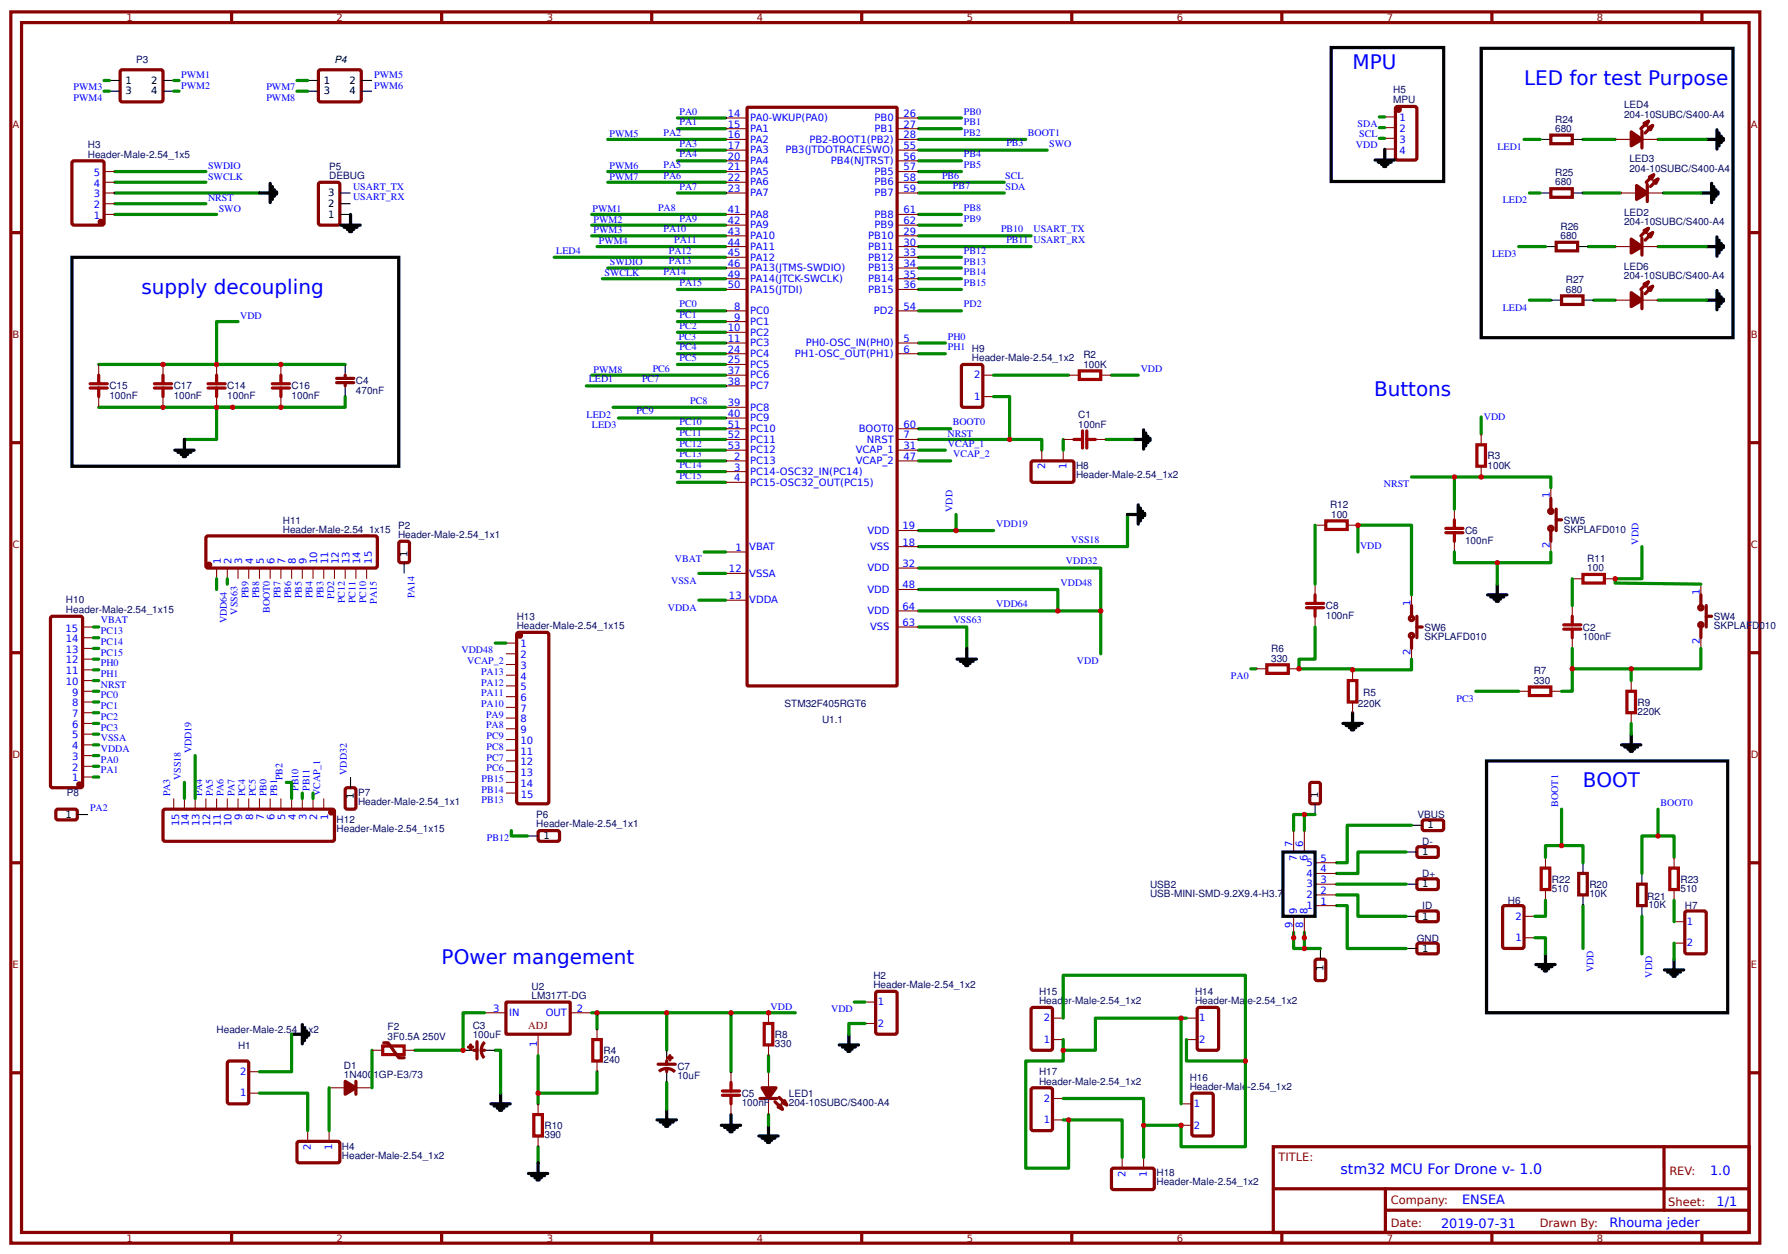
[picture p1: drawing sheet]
<svg xmlns="http://www.w3.org/2000/svg" width="441mm" height="310mm" viewBox="0 0 441 310" stroke-linecap="round" stroke-linejoin="round" font-family="sans-serif">
<g fill="none" stroke="#800" stroke-width=".79" stroke-linecap="butt">
<path d="M2.7 2.9h431.8v304h-431.8zM5.3 5.6h426.5v298.7h-426.5zM29.9 17.3h10.1l.2 .5v7.1l-.5 .3-9.8-.1-.2-.5v-6.8zM57.2 2.9v2.7M78.7 17.5l.4-.3 9.8 .1 .3 .5-.1 7.1-.4 .3-9.8-.1-.3-.5zM109 2.9v2.7M160.9 2.9v2.7M212.8 2.9v2.7M264.6 2.9v2.7M316.5 2.9v2.7M368.3 2.9v2.7M420.2 2.9v2.7"/>
<path d="M17.8 40l.5-.3h6.9l.4 .3 .1 15.1-.3 .4-7.1 .1-.5-.3zM184.6 26.5h36.6l.3 .2v142.4l-.3 .3h-36.5l-.3-.3v-142.4zM344.6 26.6l.4-.3h4.3l.4 .3 .1 12.4-.3 .4-4.5 .1-.4-.2zM382.9 33.4h5.3v2.1h-5.3zM2.7 57.4h2.6M78.9 45.1l4.5-.1 .4 .3 .1 9.8-.3 .4-4.5 .1-.4-.3-.1-9.8zM382.9 46.6h5.3v2.1h-5.3zM384.2 59.8h5.3v2.1h-5.3zM431.8 57.4h2.7M385.5 73.1h5.3v2.1h-5.3zM237.4 90.2l.5-.2h4.2l.5 .2v9.8l-.2 .5-4.5 .1-.5-.3zM2.7 109.3h2.6"/>
<path d="M254.6 114.1l.5-.3 9.8 .1 .2 .4v4.5l-.5 .3-9.8-.1-.2-.4zM431.8 109.3h2.7M50.9 132.6l.5-.3h41.2l.3 .1 .3 .4v6.9l-.1 .3-.5 .3h-41.2l-.3-.1-.3-.5zM98.5 133.9l.5-.3h1.6l.4 .3 .1 4.5-.3 .5h-1.8l-.5-.2zM12.7 152.2h7.2l.4 .2 .1 .3v41.3l-.1 .2-.4 .3h-6.9l-.5-.3v-.2v-41.3zM127.8 156.2l7.2-.1 .2 .1 .3 .5v41.2l-.1 .3-.4 .3h-6.9l-.5-.3v-.3v-41.2zM2.7 161.2h2.6M431.8 161.2h2.7M14 199.9h4.8l.3 .4-.1 1.9-.5 .2h-4.5l-.2-.5v-1.6zM40.5 199.9l41.5-.1 .3 .1 .3 .4v6.9l-.1 .3-.5 .2h-41.2l-.5-.2-.1-.3v-6.9zM85.5 194.6l1.8-.1 .5 .3 .1 4.5-.3 .4-1.8 .1-.5-.3-.1-4.5zM323.6 193.2h1.9l.4 .2 .1 4.5-.3 .5-1.8 .1-.5-.3-.1-4.5z"/>
<path d="M2.7 213h2.6M133.1 205.2h4.8l.2 .4v1.9l-.5 .2h-4.5l-.3-.5v-1.6zM349.9 209.3l.4-.3 4.5 .1 .3 .5-.1 1.8-.4 .3-4.5-.1-.3-.4zM349.9 217.2l.4-.2 4.5 .1 .3 .4-.1 1.9-.4 .2h-4.5l-.3-.5zM351.4 202.5h4.8l.2 .5-.1 1.8-.4 .3-4.5-.1-.3-.5v-1.5zM389.8 215.7h2.1v5.3h-2.1zM404.3 218.3h2.1v5.3h-2.1zM431.8 213h2.7M324.7 237.1l.5-.3h1.6l.4 .3 .1 4.5-.2 .4-1.9 .1-.5-.2zM349.9 225.2l.4-.3 4.5 .1 .3 .5-.1 1.8-.4 .3-4.5-.1-.3-.5zM349.9 233.1l.4-.2h4.5l.3 .5-.1 1.8-.4 .3-4.5-.1-.3-.4zM371.2 223.7l4.5-.1 .5 .3 .1 9.8-.3 .4-4.5 .1-.5-.3v-9.8z"/>
<path d="M416.2 225l4.5-.1 .5 .3v9.8l-.2 .4-4.5 .1-.5-.3v-9.7zM119.7 257.3a2.85 2.85 0 0 0-.1 3.9M125 247.4h15.7l.1 .3-.1 7.5-.2 .1h-15.5l-.1-.2v-7.4zM216.5 244.8h4.5l.4 .2 .1 9.8-.3 .5h-4.5l-.4-.2-.1-9.8zM254.8 248.8l4.5-.1 .5 .3v9.8l-.2 .4-4.5 .1-.5-.2v-9.8zM295.8 248.8l4.5-.1 .5 .3 .1 9.8-.3 .4-4.5 .1-.5-.2v-9.8zM2.7 264.9h2.6M56.4 262h4.5l.4 .2 .1 9.8-.3 .5h-4.5l-.4-.2-.1-9.8zM162.7 264.5a2.85 2.85 0 0 1 3.9 .2M254.8 268.7l4.5-.1 .5 .2v9.8l-.2 .5-4.5 .1-.5-.3v-9.8zM294.3 270.2l.5-.3h4.2l.5 .3v9.8l-.2 .4-4.5 .1-.5-.3zM431.8 264.9h2.7"/>
<path d="M73.6 281.9h10l.3 .4-.1 4.5-.4 .3-9.8-.1-.3-.4v-4.3zM274.5 288.7l.4-.3 9.8 .1 .3 .5-.1 4.5-.4 .2-9.8-.1-.3-.4zM314.4 283.1h117.4v21.2h-117.4zM57.2 304.3v2.6M109 304.3v2.6M160.9 304.3v2.6M212.8 304.3v2.6M264.6 304.3v2.6M316.5 304.3v2.6M368.3 304.3v2.6M420.2 304.3v2.6"/>
<circle cx="382.9" cy="130.5" r=".53"/>
<circle cx="382.9" cy="126.2" r=".53"/>
<circle cx="348.5" cy="152.7" r=".53"/>
<circle cx="348.5" cy="156.9" r=".53"/>
<circle cx="419.9" cy="150" r=".53"/>
<circle cx="419.9" cy="154.3" r=".53"/>
</g>
<g fill="none" stroke="#800" stroke-width=".79">
<path d="M405.4 32.3v4.2M407 29.9l-1.9 1.9M408 31l-1.8 1.8M405.4 58.8v4.2M406.7 45.5v4.3M407 56.4l-1.9 1.8M408 57.4l-1.8 1.9M408.3 43.2l-1.9 1.8M409.3 44.2l-1.8 1.9M405.4 72v4.2M407 69.6l-1.9 1.9M408 70.7l-1.8 1.8"/>
<path d="M83.1 94.5h4.2M83.1 93.4h4.2M85.2 92.6v.8M85.2 94.5v.8M382.9 123.1v2.6M382.9 131v2.6M384.2 125.7v5.3M384.2 128.3h1.3M348.5 149.5v2.7M348.5 157.5v2.6M349.8 152.2v5.3M349.8 154.8h1.3"/>
<path d="M419.9 146.9v2.6M419.9 154.8v2.7M421.2 149.5v5.3M421.2 152.2h1.4M94.7 257.5h1.1l2.7 3.7h1.3M115.6 258.5h1.1M116.2 258v1.1M117 259.3h.8M117.8 257.2v4.2M118.8 259.3h.8M87.9 267v3.2M162.5 262.8h4.2"/>
<path d="M164.6 262v.8M164.6 263.8v.8M164.9 261.2h1M165.4 260.6v1.1M187.6 271.2h4.2M191.3 272l1.9 1.9M192.4 271l1.8 1.8M314.4 293.5h117.3M342 298.8h89.7M342 293.5v10.6M410.8 283.1v15.7"/>
</g>
<g fill="none" stroke="#080" stroke-width=".79">
<path d="M25.7 19.9h1.3M42.9 19.9h1.3M73.3 19.9h2.7M25.7 22.5h1.3M42.9 22.5h1.3M73.3 22.5h2.7M150 34.4h29.1M167.2 37.1h11.9M167.2 29.1h11.9M167.2 31.8h11.9M167.2 39.7h11.9M226.8 37.1h31.7"/>
<path d="M226.8 34.4h26.4M226.8 29.1h10.6M226.8 31.8h10.6M226.8 39.7h10.6M340.5 28.9h1.4M340.5 31.5h1.4M340.5 34.2h1.4M376.3 34.4h3.9M390.8 34.4h8M409.3 34.4h11.9M28.3 42.4h22.5M28.3 45h22.5"/>
<path d="M28.3 47.7h35.8M28.3 50.3h22.5M28.3 52.9h25.2M146.1 52.9h33M146.1 55.6h33M146.1 58.2h33M150 42.4h29.1M150 45h29.1M167.2 47.7h11.9M226.8 42.4h10.6M226.8 45h21.1M226.8 47.7h21.1"/>
<path d="M226.8 52.9h10.6M226.8 55.6h10.6M226.8 58.2h27.8M377.6 47.7h2.6M390.8 47.7h9.3M410.7 47.7h9.2M58.8 79.4h-5.3v10.6M136.8 63.5h42.3M147.4 60.9h31.7M148.7 68.8h30.4M150 66.2h29.1M167.2 76.8h11.9"/>
<path d="M167.2 79.4h11.9M167.2 71.5h11.9M226.8 66.2h10.6M226.8 68.8h10.6M226.8 60.9h27.8M226.8 63.5h10.6M226.8 76.8h10.6M226.8 71.5h10.6M374.9 60.9h6.7M377.6 74.1h5.3M392.1 60.9h6.7M393.5 74.1h5.3"/>
<path d="M409.3 60.9h11.9M409.3 74.1h11.9M24.4 90h60.8M85.2 97.9v2.7h-60.8M144.8 95.3h34.3M146.1 92.6h33M167.2 90h11.9M167.2 84.7h11.9M167.2 82h11.9M167.2 87.3h11.9M226.8 84.7h6.6M226.8 87.3h6.6"/>
<path d="M245.3 97.9h4v10.6M245.3 92.6h18.5M274.4 92.6h6.6M57.4 100.6h-3.9v7.9h-8M151.4 100.6h27.7M152.7 103.2h26.4M167.2 108.5h11.9M167.2 105.9h11.9M167.2 111.2h11.9M167.2 113.8h11.9M167.2 116.4h11.9M167.2 119.1h11.9"/>
<path d="M226.8 108.5h30.4v2.7M226.8 105.9h7.9M226.8 111.2h6.6M226.8 113.8h7.9M262.5 108.5v2.7M273.1 108.5h6.6M348.5 117.8h10.6M365.7 102.9v4.3M173.9 136.3h5.2M226.8 131h18.5M236 127v4M278.4 127v8h-51.6"/>
<path d="M324.7 129.7v14.5M335.3 136.3v-6.6h13.2v17.2M359.1 136.3v2.6h23.8v-2.6M369.6 138.9v5.3M382.9 120.4v-2.6h-23.8v7.9M405.4 135v7.9h-6.6v1.1l21.1 .2M23 157.5h1.4M23 154.8h1.4M53.5 142.9v2.6M56.1 142.9v1.3M122.3 158.8h2.6M172.5 141.6h6.6"/>
<path d="M172.5 148.2h6.6M226.8 154.8h11.9v5.3M226.8 145.5h34.4v5.3h10.6M226.8 140.3h45v21.1M226.8 150.8h34.4M324.7 154.8v7.9h-4v2.4h13.2v.3h14.6v-2.7M388.2 142.9v6.6M23 178.6h1.4M23 176h1.4M23 173.3h1.4M23 170.7h1.4M23 168h1.4"/>
<path d="M23 165.4h1.4M23 162.7h1.4M23 160.1h1.4M308.8 165.1h1.3M364.4 170.7h10.5M388.2 160.1v5h14.5v2.9M388.2 165.1v5.6h-2.7M402.7 178.6v2.7M419.9 160.1v5h-17.2M23 191.8h1.4M23 189.2h1.4M23 186.6h1.4"/>
<path d="M23 183.9h1.4M23 181.3h1.4M45.5 193.2v3.9M48.2 186.6v10.5M70.7 193.2h1.3v3.9M74.6 195.8v1.3M77.3 195.8v1.3M385.5 199.8v9h5.3v4.2M409.3 199.8v6.6h4v5.3M126.2 205.1v1.3h4M322 201.1v4M324.7 201.1h-5.3v4"/>
<path d="M330 218.3h17.2M347.2 210.4h-11.9v5.3h-5.3M348.5 203.8h-15.9v9.2h-2.6M385.5 208.8h-3.9v2.9M409.3 206.4h-3.9v9.3M319.4 230.2v4h2.6M322 230.2v4h4M330 223.6h2.6v10.6h14.6M330 221h5.3v5.2h11.9M378.9 231.5h2.7v4M381.6 222.3v3.9h-2.7M390.8 223.6v10.6"/>
<path d="M405.4 226.2v9.3M413.3 222.3v5.3M413.3 232.9v3.9M72 255.3v9.3h-7.9M91.8 259.3v9.3M119.6 250.1h-5.3v9.2h-11.9M122.3 259.3h1.3v10.6M146.1 250.1h1.3M164.6 250.1h-17.2v3.9M180.5 250.1h-15.9v9.2M196.3 250.1h-15.8v14.5M210.9 247.4h2.6"/>
<path d="M213.5 252.7h-3.9v2.6M262.5 251.4v-10.6h45v21.2M262.5 256.7v5.3h-9.3v26.4h10.6v-11.9M291.6 251.4v21.1M292.9 256.7v5.3h14.6v21.1h-15.9v-5.3h-9.3v8M292.9 251.4h-22.5v7.9h-7.9M64.1 269.9h11.9v9.3M81.3 268.6v10.6M132.8 260.6v11.9M147.4 264.6v5.3h-14.6M164.6 267.3v6.6M189.7 260.6v4"/>
<path d="M189.7 275.2v2.6M262.5 271.2h19.8v6.6M262.5 276.5h14.5v9.3M132.8 283.1v4"/>
</g>
<g fill="none" stroke="#000" stroke-width=".79">
<path d="M339.5 39.5h4.7M341.9 36.9v2.6M421.2 34.4h2.7M423.9 32v4.8M424.4 32.8v3.2M424.9 33.6v1.6M425.5 34.2v.5M64.1 47.7h2.6M66.7 45.3v4.7M67.2 46.1v3.1M67.8 46.9v1.5M68.3 47.4v.5"/>
<path d="M84.2 55.6h4.7M85 56.1h3.1M85.8 56.6h1.5M86.3 57.2h.5M86.5 52.9v2.7M340.3 40h3.2M341.1 40.6h1.6M341.6 41.1h.5M419.9 47.7h2.7M422.6 45.3v4.7M423.1 46.1v3.1M423.6 46.9v1.5"/>
<path d="M423.9 58.5v4.8M424.2 47.4v.5M424.4 59.3v3.2M421.2 60.9h2.7M421.2 74.1h2.7M423.9 71.7v4.8M424.4 72.5v3.2M424.9 60.1v1.6M424.9 73.3v1.6M425.5 60.6v.5M425.5 73.8v.6M43.2 111.2h4.7"/>
<path d="M43.9 111.7h3.2M44.7 112.2h1.6M45.3 112.7h.5M45.5 108.5v2.7M279.7 108.5h2.6M282.3 106.1v4.8M282.9 106.9v3.2M283.4 107.7v1.6M283.9 108.2v.6M278.4 127h2.6M281 124.6v4.8M281.5 125.4v3.2"/>
<path d="M282.1 126.2v1.6M282.6 126.8v.5M367.3 146.9h4.7M368.1 147.4h3.1M368.9 147.9h1.5M369.4 148.5h.5M369.6 144.2v2.7M236.3 162.7h4.8M237.1 163.3h3.2M237.9 163.8h1.6M238.4 164.3h.5M238.7 160.1v2.6"/>
<path d="M331.5 178.6h4.8M332.3 179.1h3.2M333.1 179.7h1.6M333.9 176v2.6M333.7 180.2h.5M400.3 183.9h4.8M401.1 184.4h3.2M401.9 185h1.6M402.5 185.5h.5M402.7 181.3v2.6M379.2 238.2h4.7M380 238.7h3.1"/>
<path d="M380.8 239.2h1.5M381.3 239.7h.5M381.6 235.5v2.7M410.9 239.5h4.8M413.3 236.8v2.7M72 255.3h2.6M74.6 253v4.7M75.2 253.8v3.1M75.7 254.6v1.5M76.2 255.1v.5M207.2 258h4.8M208 258.5h3.2"/>
<path d="M208.8 259.1h1.6M209.3 259.6h.5M209.6 255.3v2.7M411.7 240h3.2M412.5 240.5h1.6M413 241.1h.6M121.2 272.5h4.8M122 273.1h3.2M122.8 273.6h1.6M123.3 274.1h.6M123.6 269.9v2.6M162.2 276.5h4.8"/>
<path d="M163 277h3.2M163.8 277.6h1.6M164.3 278.1h.6M164.6 273.9v2.6M178.1 277.8h4.8M178.9 278.4h3.2M179.7 278.9h1.6M180.2 279.4h.5M180.5 275.2v2.6M189.7 277.8v2.7M130.5 289.7h4.7M131.3 290.3h3.1"/>
<path d="M132.1 290.8h1.5M132.6 291.3h.5M132.8 287.1v2.6M187.4 280.5h4.7M188.1 281h3.2M188.9 281.5h1.6M189.5 282.1h.5"/>
</g>
<g fill="none" stroke="#800" stroke-width=".26">
<path d="M179.1 29.1h5.3M179.1 31.8h5.3M179.1 34.4h5.3M179.1 37.1h5.3M179.1 39.7h5.3M221.5 29.1h5.3M221.5 31.8h5.3M221.5 34.4h5.3M221.5 37.1h5.3M221.5 39.7h5.3M341.9 28.9h2.6M341.9 31.5h2.6"/>
<path d="M341.9 34.2h2.6M341.9 36.8h2.6M398.8 34.4h3.9M405.4 34.4h3.9M25.7 42.4h2.6M25.7 45h2.6M25.7 47.7h2.6M25.7 52.9h2.6M25.7 50.3h2.6M179.1 42.4h5.3M179.1 45h5.3M179.1 47.7h5.3"/>
<path d="M179.1 58.2h5.3M179.1 52.9h5.3M179.1 55.6h5.3M221.5 42.4h5.3M221.5 45h5.3M221.5 47.7h5.3M221.5 58.2h5.3M221.5 52.9h5.3M221.5 55.6h5.3M400.1 47.7h3.9M406.7 47.7h4M179.1 60.9h5.3"/>
<path d="M179.1 63.5h5.3M179.1 66.2h5.3M179.1 68.8h5.3M179.1 71.5h5.3M179.1 76.8h5.3M179.1 79.4h5.3M221.5 60.9h5.3M221.5 63.5h5.3M221.5 66.2h5.3M221.5 68.8h5.3M221.5 71.5h5.3M221.5 76.8h5.3"/>
<path d="M398.8 60.9h3.9M398.8 74.1h3.9M405.4 60.9h3.9M405.4 74.1h3.9M24.4 90v2.6M24.4 97.9v2.7M40.2 90v2.6M40.2 97.9v2.7M53.5 90v2.6M53.5 97.9v2.7M69.3 90v2.6M69.3 97.9v2.7"/>
<path d="M179.1 92.6h5.3M179.1 82h5.3M179.1 84.7h5.3M179.1 87.3h5.3M179.1 90h5.3M179.1 95.3h5.3M221.5 84.7h5.3M221.5 87.3h5.3M242.6 97.9h2.7M242.6 92.6h2.7M263.8 92.6h2.7M271.8 92.6h2.6"/>
<path d="M179.1 113.8h5.3M179.1 116.4h5.3M179.1 119.1h5.3M179.1 100.6h5.3M179.1 103.2h5.3M179.1 105.9h5.3M179.1 108.5h5.3M179.1 111.2h5.3M221.5 113.8h5.3M221.5 105.9h5.3M221.5 108.5h5.3M221.5 111.2h5.3"/>
<path d="M257.2 111.2v2.6M262.5 111.2v2.6M262.5 108.5h2.6M270.4 108.5h2.7M365.7 107.2v2.6M365.7 115.1v2.7M179.1 136.3h5.3M221.5 131h5.3M221.5 135h5.3M324.7 129.7h2.6M332.6 129.7h2.7M359.1 125.7v2.6"/>
<path d="M359.1 133.6v2.7M382.9 120.4v2.7M382.9 133.6v2.7M20.4 157.5h2.6M20.4 154.8h2.6M53.5 140.3v2.6M56.1 140.3v2.6M58.8 140.3v2.6M61.4 140.3v2.6M64.1 140.3v2.6M66.7 140.3v2.6M69.3 140.3v2.6"/>
<path d="M72 140.3v2.6M74.6 140.3v2.6M77.3 140.3v2.6M79.9 140.3v2.6M82.6 140.3v2.6M85.2 140.3v2.6M87.9 140.3v2.6M90.5 140.3v2.6M124.9 158.8h2.7M179.1 141.6h5.3M179.1 148.2h5.3M221.5 154.8h5.3"/>
<path d="M221.5 140.3h5.3M221.5 145.5h5.3M221.5 150.8h5.3M324.7 144.2v2.7M324.7 152.2v2.6M348.5 146.9v2.6M388.2 142.9h2.6M388.2 149.5v2.7M388.2 157.5v2.6M396.1 142.9h2.7M419.9 144.2v2.7M419.9 157.5v2.6"/>
<path d="M20.4 178.6h2.6M20.4 176h2.6M20.4 173.3h2.6M20.4 170.7h2.6M20.4 168h2.6M20.4 165.4h2.6M20.4 162.7h2.6M20.4 160.1h2.6M124.9 161.4h2.7M124.9 164.1h2.7M124.9 166.7h2.7M124.9 169.4h2.7"/>
<path d="M124.9 172h2.7M124.9 174.7h2.7M124.9 177.3h2.7M124.9 179.9h2.7M310.1 165.1h2.7M318.1 165.1h2.6M333.9 165.4v2.6M333.9 173.3v2.7M348.5 160.1v2.6M374.9 170.7h2.7M382.9 170.7h2.6M402.7 168v2.7"/>
<path d="M402.7 176v2.6M20.4 191.8h2.6M20.4 189.2h2.6M20.4 186.6h2.6M20.4 183.9h2.6M20.4 181.3h2.6M42.9 197.1v2.7M45.5 197.1v2.7M48.2 197.1v2.7M50.8 197.1v2.7M53.5 197.1v2.7M56.1 197.1v2.7"/>
<path d="M58.8 197.1v2.7M61.4 197.1v2.7M64.1 197.1v2.7M66.7 197.1v2.7M69.3 197.1v2.7M72 197.1v2.7M74.6 197.1v2.7M77.3 197.1v2.7M79.9 197.1v2.7M124.9 182.6h2.7M124.9 185.2h2.7M124.9 187.9h2.7"/>
<path d="M124.9 190.5h2.7M124.9 193.2h2.7M124.9 195.8h2.7M319.4 205.1v5.3M322 205.1v5.3M324.7 218.3h5.3M324.7 215.7h5.3M324.7 213h5.3M381.6 211.7v2.6M381.6 219.6v2.7M413.3 211.7v2.6M413.3 219.6v2.7"/>
<path d="M319.4 226.2v5.3M322 226.2v5.3M324.7 223.6h5.3M324.7 221h5.3M376.3 231.5h2.6M376.3 226.2h2.6M413.3 227.6h2.7M413.3 232.9h2.7M91.8 259.3h2.7M99.8 259.3h2.6M119.6 250.1h5.3M132.8 255.3v5.3"/>
<path d="M140.8 250.1h5.3M147.4 254v2.7M189.7 250.1v2.6M189.7 258v2.6M213.5 247.4h2.7M213.5 252.7h2.7M259.8 251.4h2.7M259.8 256.7h2.7M292.9 251.4h2.7M292.9 256.7h2.7M61.4 269.9h2.7M61.4 264.6h2.7"/>
<path d="M76 279.2v2.6M81.3 268.6h3.9M81.3 279.2v2.6M87.9 268.6h3.9M132.8 272.5v2.7M147.4 262v2.6M180.5 264.6v2.7M180.5 272.5v2.7M189.7 264.6v4M189.7 271.2v4M259.8 276.5h2.7M259.8 271.2h2.7"/>
<path d="M291.6 272.5h2.6M291.6 277.8h2.6M132.8 280.5v2.6M277 285.8v2.6M282.3 285.8v2.6"/>
</g>
<g fill="#800" stroke="#800" stroke-width=".79" stroke-linecap="butt">
<path d="M85.2 267l2.7 1.6-2.7 1.6z"/>
<path d="M192.1 273.3l.5-.5 .6 1.1z"/>
<path d="M193.2 272.3l.5-.5 .5 1z"/>
<path d="M188.1 268.6h3.5l-1.9 2.6z"/>
<path d="M407 71.2l1-.5-.5 1z"/>
<path d="M405.9 70.1l1.1-.5-.6 1.1z"/>
<path d="M402.7 72.3l2.7 1.8-2.7 1.6z"/>
<path d="M407 58l1-.6-.5 1.1z"/>
<path d="M405.9 56.9l1.1-.5-.6 1z"/>
<path d="M402.7 59l2.7 1.9-2.7 1.6z"/>
<path d="M408.3 44.7l1-.5-.5 1.1z"/>
<path d="M407.2 43.7l1.1-.5-.6 1z"/>
<path d="M404 45.8l2.7 1.9-2.7 1.5z"/>
<path d="M407 31.5l1-.5-.5 1z"/>
<path d="M405.9 30.5l1.1-.6-.6 1.1z"/>
<path d="M402.7 32.6l2.7 1.8-2.7 1.6z"/>
<circle cx="345.3" cy="27.1" r=".4"/>
<circle cx="19.6" cy="193.7" r=".4"/>
<circle cx="51.6" cy="139.5" r=".4"/>
<circle cx="81.8" cy="200.6" r=".4"/>
<circle cx="128.3" cy="156.9" r=".4"/>
<circle cx="24.9" cy="54.8" r=".4"/>
</g>
<g fill="none" stroke="#000" stroke-width=".26">
<path d="M27 19.9h2.7M40.2 19.9h2.7M76 19.9h2.6M89.2 19.9h2.6M27 22.5h2.7M40.2 22.5h2.7M76 22.5h2.6M89.2 22.5h2.6M380.2 34.4h2.7M388.2 34.4h2.6M83.9 47.7h2.6M83.9 52.9h2.6"/>
<path d="M83.9 50.3h2.6M380.2 47.7h2.7M388.2 47.7h2.6M381.6 60.9h2.6M382.9 74.1h2.6M389.5 60.9h2.6M390.8 74.1h2.7M85.2 90v2.6M85.2 95.3v2.6M99.8 138.9v2.7M86.5 191.8v2.7M324.7 198.5v2.6"/>
<path d="M19.1 201.1h2.6M130.2 206.4h2.6M347.2 210.4h2.6M347.2 218.3h2.6M348.5 203.8h2.6M390.8 213v2.7M405.4 215.7v2.6M326 234.2v2.6M347.2 226.2h2.6M347.2 234.2h2.6M390.8 221v2.6M405.4 223.6v2.6"/>
<path d="M114.3 259.3h2.7M119.6 259.3h2.7M164.6 259.3v2.7M164.6 264.6v2.7"/>
</g>
<path d="M328.6 11.7h27.8v33.1h-27.8zM365.7 11.9h62.2v71.5h-62.2zM17.8 63.5h80.7v51.6h-80.7zM367 187.9h59.5v62.2h-59.5zM316.7 210.4h8v15.8h-8z" fill="none" stroke="#000" stroke-width=".79" stroke-linecap="butt"/>
<g fill="none" stroke="#a00000" stroke-width=".79" stroke-linecap="butt">
<path d="M266.5 91.6h5.3v2.1h-5.3zM364.6 109.8h2.1v5.3h-2.1zM327.3 128.6h5.3v2.1h-5.3zM390.8 141.8h5.3v2.2h-5.3zM312.8 164.1h5.3v2.2h-5.3zM332.9 168h2.1v5.3h-2.1zM377.6 169.6h5.3v2.1h-5.3zM401.7 170.7h2.1v5.3h-2.1zM380.5 214.3h2.1v5.3h-2.1zM412.2 214.3h2.2v5.3h-2.2zM94.5 258.3h5.3v2.1h-5.3zM146.3 256.7h2.2v5.3h-2.2z"/>
<path d="M188.7 252.7h2.1v5.3h-2.1zM131.8 275.2h2.1v5.3h-2.1z"/>
</g>
<g fill="none" stroke="#a00000" stroke-width=".79">
<path d="M22.3 95.8h4.2M22.3 94.7h4.2M24.4 92.6v2.1M24.4 95.8v2.1M38.1 95.8h4.3M38.1 94.7h4.3M40.2 92.6v2.1M40.2 95.8v2.1M51.4 95.8h4.2M51.4 94.7h4.2M53.5 92.6v2.1M53.5 95.8v2.1"/>
<path d="M67.2 95.8h4.3M67.2 94.7h4.3M69.3 92.6v2.1M69.3 95.8v2.1M265.1 108.5h2.2M267.3 106.4v4.2M268.3 106.4v4.2M268.3 108.5h2.1M356.9 130.5h4.3M356.9 131.5h4.3M359.1 128.3v2.2M359.1 131.5v2.1"/>
<path d="M322.6 149h4.2M322.6 150h4.2M324.7 146.9v2.1M324.7 150v2.2M386.1 154.3h4.2M386.1 155.3h4.2M388.2 152.2v2.1M388.2 155.3v2.2M178.4 270.4h4.2M178.4 269.4h4.2M180.5 267.3v2.1M180.5 270.4v2.1"/>
</g>
<g fill="#c00">
<circle cx="291.6" cy="251.4" r=".66"/>
<circle cx="263.8" cy="276.5" r=".66"/>
<circle cx="282.3" cy="277.8" r=".66"/>
<circle cx="402.7" cy="165.1" r=".66"/>
<circle cx="409.3" cy="206.4" r=".66"/>
<circle cx="333.9" cy="165.4" r=".66"/>
<circle cx="398.8" cy="142.9" r=".66"/>
<circle cx="388.2" cy="165.1" r=".66"/>
<circle cx="189.7" cy="250.1" r=".66"/>
<circle cx="319.4" cy="231.5" r=".66"/>
<circle cx="322" cy="231.5" r=".66"/>
<circle cx="322" cy="234.2" r=".66"/>
<circle cx="322" cy="201.1" r=".66"/>
<circle cx="236" cy="131" r=".66"/>
<circle cx="53.5" cy="100.6" r=".66"/>
<circle cx="132.8" cy="269.9" r=".66"/>
<circle cx="164.6" cy="250.1" r=".66"/>
<circle cx="147.4" cy="250.1" r=".66"/>
<circle cx="180.5" cy="250.1" r=".66"/>
<circle cx="57.4" cy="100.6" r=".66"/>
<circle cx="53.5" cy="90" r=".66"/>
<circle cx="249.3" cy="108.5" r=".66"/>
<circle cx="261.2" cy="150.8" r=".66"/>
<circle cx="271.8" cy="150.8" r=".66"/>
<circle cx="69.3" cy="100.6" r=".66"/>
<circle cx="69.3" cy="90" r=".66"/>
<circle cx="40.2" cy="100.6" r=".66"/>
<circle cx="40.2" cy="90" r=".66"/>
<circle cx="365.7" cy="117.8" r=".66"/>
<circle cx="359.1" cy="117.8" r=".66"/>
<circle cx="320.7" cy="165.1" r=".66"/>
<circle cx="385.5" cy="208.8" r=".66"/>
<circle cx="335.3" cy="129.7" r=".66"/>
<circle cx="369.6" cy="138.9" r=".66"/>
<circle cx="114.3" cy="259.3" r=".66"/>
<circle cx="291.6" cy="277.8" r=".66"/>
<circle cx="307.5" cy="262" r=".66"/>
<circle cx="262.5" cy="259.3" r=".66"/>
</g>
<g font-size="4.9" fill="#00f">
<text x="333.9" y="17">MPU</text>
<text x="376.3" y="21">LED for test Purpose</text>
<text x="35" y="72.6">supply decoupling</text>
<text x="339.2" y="97.7">Buttons</text>
<text x="390.8" y="194.3">BOOT</text>
<text x="109" y="237.9">POwer mangement</text>
</g>
<text font-size="3.5" fill="#00f" x="330.9" y="289.9">stm32 MCU For Drone v- 1.0</text>
<g font-size="3.2" fill="#00f">
<text x="422.2" y="290.1">1.0</text>
<text x="361" y="297.2">ENSEA</text>
<text x="423.8" y="297.8">1/1</text>
<text x="355.8" y="303.1">2019-07-31</text>
<text x="397.3" y="303">Rhouma jeder</text>
</g>
<g font-size="2.8" fill="#800">
<text x="315.7" y="286.6">TITLE:</text>
<text x="412.1" y="290.1">REV:</text>
<text x="343.4" y="297.2">Company:</text>
<text x="411.9" y="297.7">Sheet:</text>
<text x="343.4" y="303">Date:</text>
<text x="380.1" y="303">Drawn By:</text>
</g>
<text font-size="2.6" fill="#800" x="130.4" y="254">ADJ</text>
<g font-size="2.5" fill="#800">
<text x="31.2" y="5.2">1</text>
<text x="83.1" y="5.2">2</text>
<text x="135" y="5.2">3</text>
<text x="186.8" y="5.2">4</text>
<text x="238.7" y="5.2">5</text>
<text x="290.5" y="5.2">6</text>
<text x="342.4" y="5.2">7</text>
<text x="394.3" y="5.2">8</text>
<text x="3.1" y="31.5">A</text>
<text x="432.2" y="31.5">A</text>
<text x="3.1" y="83.4">B</text>
<text x="432.2" y="83.4">B</text>
<text x="3.1" y="135.2">C</text>
<text x="432.2" y="135.2">C</text>
<text x="3.1" y="187.1">D</text>
<text x="432.2" y="187.1">D</text>
<text x="3.1" y="238.9">E</text>
<text x="432.2" y="238.9">E</text>
<text x="31.2" y="306.5">1</text>
<text x="83.1" y="306.5">2</text>
<text x="135" y="306.5">3</text>
<text x="186.8" y="306.5">4</text>
<text x="238.7" y="306.5">5</text>
<text x="290.5" y="306.5">6</text>
<text x="342.4" y="306.5">7</text>
<text x="394.3" y="306.5">8</text>
</g>
<g font-size="2.5" fill="#000080">
<text x="33.6" y="15.5">P3</text>
<text x="344" y="23.1">H5</text>
<text x="344" y="25.5">MPU</text>
<text x="401" y="29.1">204-10SUBC/S400-A4</text>
<text x="401" y="26.8">LED4</text>
<text x="383.9" y="32.6">680</text>
<text x="383.9" y="30.3">R24</text>
<text x="21.7" y="36.7">H3</text>
<text x="21.7" y="38.9">Header-Male-2.54_1x5</text>
<text x="81.3" y="41.9">P5</text>
<text x="402.3" y="40">LED3</text>
<text x="81.3" y="44.2">DEBUG</text>
<text x="383.9" y="45.8">680</text>
<text x="383.9" y="43.5">R25</text>
<text x="402.3" y="42.4">204-10SUBC/S400-A4</text>
<text x="401" y="53.2">LED2</text>
<text x="385.3" y="59">680</text>
<text x="385.3" y="56.7">R26</text>
<text x="401" y="55.6">204-10SUBC/S400-A4</text>
<text x="386.6" y="70">R27</text>
<text x="400.9" y="68.8">204-10SUBC/S400-A4</text>
<text x="400.9" y="66.5">LED6</text>
<text x="386.6" y="72.3">680</text>
<text x="240" y="89.2">Header-Male-2.54_1x2</text>
<text x="267.5" y="88.5">R2</text>
<text x="87.9" y="94.9">C4</text>
<text x="267.5" y="90.8">100K</text>
<text x="27" y="98.5">100nF</text>
<text x="27" y="96.1">C15</text>
<text x="42.9" y="98.5">100nF</text>
<text x="42.9" y="96.1">C17</text>
<text x="56.1" y="98.5">100nF</text>
<text x="56.1" y="96.1">C14</text>
<text x="72" y="98.5">100nF</text>
<text x="72" y="96.1">C16</text>
<text x="87.9" y="97.2">470nF</text>
<text x="266.2" y="105.6">100nF</text>
<text x="266.2" y="103.3">C1</text>
<text x="367.3" y="113.4">R3</text>
<text x="265.7" y="118.1">Header-Male-2.54_1x2</text>
<text x="265.7" y="115.8">H8</text>
<text x="367.3" y="115.7">100K</text>
<text x="328.4" y="125.5">R12</text>
<text x="69.8" y="129.3">H11</text>
<text x="69.8" y="131.5">Header-Male-2.54_1x15</text>
<text x="98.3" y="130.5">P2</text>
<text x="328.6" y="128">100</text>
<text x="361.7" y="131.9">C6</text>
<text x="386.1" y="131.6">SKPLAFD010</text>
<text x="386.1" y="129.3">SW5</text>
<text x="98.3" y="132.8">Header-Male-2.54_1x1</text>
<text x="361.7" y="134.2">100nF</text>
<text x="391.9" y="141">100</text>
<text x="391.9" y="138.7">R11</text>
<text x="16.3" y="149">H10</text>
<text x="16.3" y="151.4">Header-Male-2.54_1x15</text>
<text x="127.6" y="155.3">Header-Male-2.54_1x15</text>
<text x="127.6" y="153.1">H13</text>
<text x="327.3" y="152.7">100nF</text>
<text x="327.3" y="150.4">C8</text>
<text x="351.7" y="155.7">SW6</text>
<text x="390.8" y="155.7">C2</text>
<text x="423.1" y="155.4">SKPLAFD010</text>
<text x="423.1" y="153.1">SW4</text>
<text x="313.8" y="161">R6</text>
<text x="351.7" y="158">SKPLAFD010</text>
<text x="390.8" y="158">100nF</text>
<text x="313.8" y="163.3">330</text>
<text x="378.7" y="166.5">R7</text>
<text x="336.6" y="172">R5</text>
<text x="378.7" y="168.8">330</text>
<text x="193.7" y="174.6">STM32F405RGT6</text>
<text x="203" y="178.6">U1.1</text>
<text x="335.3" y="174.6">220K</text>
<text x="404.3" y="176.5">220K</text>
<text x="404.3" y="174.2">R9</text>
<text x="16.5" y="196.6">P8</text>
<text x="88.4" y="196.4">P7</text>
<text x="83.1" y="203.2">H12</text>
<text x="88.4" y="198.8">Header-Male-2.54_1x1</text>
<text x="132.4" y="201.9">P6</text>
<text x="349.9" y="202">VBUS</text>
<text x="83.1" y="205.4">Header-Male-2.54_1x15</text>
<text x="132.4" y="204.3">Header-Male-2.54_1x1</text>
<text x="351.1" y="208.7">D-</text>
<text x="283.9" y="221.5">USB-MINI-SMD-9.2X9.4-H3.7</text>
<text x="283.9" y="219.2">USB2</text>
<text x="351.1" y="216.6">D+</text>
<text x="383.1" y="220.2">510</text>
<text x="383.1" y="217.9">R22</text>
<text x="392.4" y="221.5">10K</text>
<text x="392.4" y="219.2">R20</text>
<text x="414.9" y="220.2">510</text>
<text x="414.9" y="217.9">R23</text>
<text x="351.1" y="224.5">ID</text>
<text x="372.3" y="223.2">H6</text>
<text x="406.7" y="222.2">R21</text>
<text x="407" y="224.2">10K</text>
<text x="416" y="224.5">H7</text>
<text x="349.8" y="232.5">GND</text>
<text x="131.2" y="244.3">U2</text>
<text x="215.6" y="244">Header-Male-2.54_1x2</text>
<text x="215.6" y="241.7">H2</text>
<text x="256.5" y="245.6">H15</text>
<text x="295" y="245.6">H14</text>
<text x="131.2" y="246.6">LM317T-DG</text>
<text x="256.5" y="247.9">Header-Male-2.54_1x2</text>
<text x="295" y="247.9">Header-Male-2.54_1x2</text>
<text x="53.5" y="255.1">Header-Male-2.54_1x2</text>
<text x="95.7" y="256.7">3F0.5A 250V</text>
<text x="95.7" y="254.4">F2</text>
<text x="116.7" y="256.4">100uF</text>
<text x="116.7" y="254">C3</text>
<text x="191.3" y="256.3">R8</text>
<text x="58.8" y="258.9">H1</text>
<text x="84.9" y="263.9">D1</text>
<text x="149" y="262.5">240</text>
<text x="149" y="260.2">R4</text>
<text x="191.3" y="258.6">330</text>
<text x="84.9" y="266.2">1N4001GP-E3/73</text>
<text x="167.2" y="266.5">10uF</text>
<text x="167.2" y="264.2">C7</text>
<text x="256.5" y="267.8">Header-Male-2.54_1x2</text>
<text x="256.5" y="265.5">H17</text>
<text x="293.7" y="269.1">Header-Male-2.54_1x2</text>
<text x="293.7" y="266.8">H16</text>
<text x="183.1" y="273.2">100nF</text>
<text x="183.1" y="270.7">C5</text>
<text x="194.8" y="273.2">204-10SUBC/S400-A4</text>
<text x="194.8" y="270.8">LED1</text>
<text x="134.4" y="281.1">390</text>
<text x="134.4" y="278.7">R10</text>
<text x="84.4" y="286.1">Header-Male-2.54_1x2</text>
<text x="84.4" y="283.8">H4</text>
<text x="285.5" y="292.7">Header-Male-2.54_1x2</text>
<text x="285.5" y="290.4">H18</text>
</g>
<g font-size="2.5">
<text x="82.6" y="15.5">P4</text>
<text x="31" y="20.7">1</text>
<text x="31" y="23.3">3</text>
<text x="37.3" y="20.7">2</text>
<text x="37.3" y="23.3">4</text>
<text x="79.9" y="20.7">1</text>
<text x="79.9" y="23.3">3</text>
<text x="86.3" y="20.7">2</text>
<text x="86.3" y="23.3">4</text>
<text x="81" y="48.4">3</text>
<text x="81" y="53.7">1</text>
<text x="81" y="51.1">2</text>
<text x="100.6" y="137.6" transform="rotate(-90 100.6 137.6)">1</text>
<text x="87.3" y="197.4" transform="rotate(-90 87.3 197.4)">1</text>
<text x="325.5" y="197.1" transform="rotate(-90 325.5 197.1)">1</text>
<text x="16.2" y="201.9">1</text>
<text x="134.2" y="207.2">1</text>
<text x="352.5" y="204.5">1</text>
<text x="351.1" y="211.2">1</text>
<text x="351.1" y="219.1">1</text>
<text x="351.1" y="227">1</text>
<text x="326.8" y="239.7" transform="rotate(-90 326.8 239.7)">1</text>
<text x="351.1" y="235">1</text>
</g>
<g font-size="2.5" fill="#00f">
<text x="18.1" y="22.2">PWM3</text>
<text x="44.8" y="19.2">PWM1</text>
<text x="44.8" y="21.9">PWM2</text>
<text x="65.8" y="22.2">PWM7</text>
<text x="92.4" y="19.2">PWM5</text>
<text x="92.4" y="21.9">PWM6</text>
<text x="18.1" y="24.9">PWM4</text>
<text x="65.8" y="24.9">PWM8</text>
<text x="167.8" y="28.3">PA0</text>
<text x="179.7" y="28.9">14</text>
<text x="185.2" y="29.9">PA0-WKUP(PA0)</text>
<text x="215.9" y="29.9">PB0</text>
<text x="223.1" y="28.9">26</text>
<text x="238" y="28.3">PB0</text>
<text x="345.5" y="30">1</text>
<text x="150.5" y="33.8">PWM5</text>
<text x="163.8" y="33.5">PA2</text>
<text x="167.8" y="30.9">PA1</text>
<text x="179.7" y="31.5">15</text>
<text x="179.7" y="34.2">16</text>
<text x="185.2" y="32.6">PA1</text>
<text x="185.2" y="35.2">PA2</text>
<text x="199.8" y="35.2">PB2-BOOT1(PB2)</text>
<text x="215.9" y="32.6">PB1</text>
<text x="223.1" y="31.5">27</text>
<text x="223.1" y="34.2">28</text>
<text x="237.9" y="33.5">PB2</text>
<text x="238" y="30.9">PB1</text>
<text x="253.7" y="33.6">BOOT1</text>
<text x="335.2" y="31.3">SDA</text>
<text x="335.6" y="33.9">SCL</text>
<text x="345.5" y="32.6">2</text>
<text x="345.5" y="35.3">3</text>
<text x="51.4" y="41.7">SWDIO</text>
<text x="150.5" y="41.7">PWM6</text>
<text x="163.8" y="41.5">PA5</text>
<text x="167.8" y="36.2">PA3</text>
<text x="167.8" y="38.9">PA4</text>
<text x="179.7" y="36.8">17</text>
<text x="179.7" y="39.4">20</text>
<text x="185.2" y="37.9">PA3</text>
<text x="185.2" y="40.5">PA4</text>
<text x="193.9" y="37.9">PB3(JTDOTRACESWO)</text>
<text x="205.1" y="40.5">PB4(NJTRST)</text>
<text x="223.1" y="36.8">55</text>
<text x="223.1" y="39.4">56</text>
<text x="238" y="38.9">PB4</text>
<text x="238" y="41.5">PB5</text>
<text x="248.5" y="36.2">PB3</text>
<text x="259.1" y="36.4">SWO</text>
<text x="334.8" y="36.6">VDD</text>
<text x="345.5" y="37.9">4</text>
<text x="369.7" y="37">LED1</text>
<text x="23.1" y="46.1">4</text>
<text x="23.1" y="43.4">5</text>
<text x="51.4" y="44.3">SWCLK</text>
<text x="87.2" y="46.8">USART_TX</text>
<text x="150.5" y="44.4">PWM7</text>
<text x="163.8" y="44.1">PA6</text>
<text x="167.8" y="46.8">PA7</text>
<text x="179.7" y="42.1">21</text>
<text x="179.7" y="44.7">22</text>
<text x="179.7" y="47.4">23</text>
<text x="185.2" y="43.2">PA5</text>
<text x="185.2" y="45.8">PA6</text>
<text x="215.9" y="43.2">PB5</text>
<text x="215.9" y="45.8">PB6</text>
<text x="223.1" y="42.1">57</text>
<text x="223.1" y="44.7">58</text>
<text x="223.1" y="47.4">59</text>
<text x="232.6" y="44.1">PB6</text>
<text x="235.2" y="46.8">PB7</text>
<text x="248.2" y="44.1">SCL</text>
<text x="248.3" y="46.8">SDA</text>
<text x="23.1" y="51.4">2</text>
<text x="23.1" y="48.7">3</text>
<text x="51.4" y="49.6">NRST</text>
<text x="54" y="52.3">SWO</text>
<text x="87.2" y="49.4">USART_RX</text>
<text x="146.3" y="52.3">PWM1</text>
<text x="162.5" y="52">PA8</text>
<text x="179.7" y="52.7">41</text>
<text x="185.2" y="48.4">PA7</text>
<text x="185.2" y="53.7">PA8</text>
<text x="215.9" y="48.4">PB7</text>
<text x="215.9" y="53.7">PB8</text>
<text x="223.1" y="52.7">61</text>
<text x="238" y="52.1">PB8</text>
<text x="371" y="50.2">LED2</text>
<text x="23.1" y="54">1</text>
<text x="146.5" y="54.9">PWM2</text>
<text x="146.5" y="57.6">PWM3</text>
<text x="163.8" y="57.3">PA10</text>
<text x="166.4" y="60">PA11</text>
<text x="167.8" y="54.7">PA9</text>
<text x="179.7" y="55.3">42</text>
<text x="179.7" y="58">43</text>
<text x="185.2" y="56.4">PA9</text>
<text x="185.2" y="59">PA10</text>
<text x="214.4" y="59">PB10</text>
<text x="215.9" y="56.4">PB9</text>
<text x="223.1" y="58">29</text>
<text x="223.1" y="55.3">62</text>
<text x="238" y="54.7">PB9</text>
<text x="247.1" y="57.3">PB10</text>
<text x="248.5" y="60">PB11 USART_RX</text>
<text x="255.2" y="57.4">USART_TX</text>
<text x="137.3" y="62.7">LED4</text>
<text x="147.8" y="60.2">PWM4</text>
<text x="150.6" y="65.5">SWDIO</text>
<text x="165.1" y="62.6">PA12</text>
<text x="165.1" y="65.3">PA13</text>
<text x="179.7" y="60.6">44</text>
<text x="179.7" y="63.3">45</text>
<text x="179.7" y="65.9">46</text>
<text x="185.2" y="61.7">PA11</text>
<text x="185.2" y="64.3">PA12</text>
<text x="214.4" y="61.7">PB11</text>
<text x="214.4" y="64.3">PB12</text>
<text x="223.1" y="60.6">30</text>
<text x="223.1" y="63.3">33</text>
<text x="223.1" y="65.9">34</text>
<text x="238" y="62.7">PB12</text>
<text x="238" y="65.3">PB13</text>
<text x="368.4" y="63.4">LED3</text>
<text x="149.3" y="68.2">SWCLK</text>
<text x="163.8" y="67.9">PA14</text>
<text x="167.8" y="70.6">PA15</text>
<text x="179.7" y="68.6">49</text>
<text x="179.7" y="71.2">50</text>
<text x="185.2" y="67">PA13(JTMS-SWDIO)</text>
<text x="185.2" y="69.6">PA14(JTCK-SWCLK)</text>
<text x="214.4" y="67">PB13</text>
<text x="214.4" y="69.6">PB14</text>
<text x="223.1" y="68.6">35</text>
<text x="223.1" y="71.2">36</text>
<text x="238" y="68">PB14</text>
<text x="238" y="70.6">PB15</text>
<text x="167.8" y="75.9">PC0</text>
<text x="181.3" y="76.5">8</text>
<text x="185.2" y="72.3">PA15(JTDI)</text>
<text x="185.2" y="77.5">PC0</text>
<text x="214.4" y="72.3">PB15</text>
<text x="215.7" y="77.5">PD2</text>
<text x="223.1" y="76.5">54</text>
<text x="238" y="75.9">PD2</text>
<text x="371" y="76.7">LED4</text>
<text x="59.3" y="78.7">VDD</text>
<text x="167.6" y="83.9">PC3</text>
<text x="167.8" y="78.5">PC1</text>
<text x="167.8" y="81.2">PC2</text>
<text x="179.7" y="81.8">10</text>
<text x="181.3" y="79.1">9</text>
<text x="185.2" y="80.2">PC1</text>
<text x="185.2" y="82.8">PC2</text>
<text x="234" y="83.8">PH0</text>
<text x="167.8" y="86.5">PC4</text>
<text x="167.8" y="89.1">PC5</text>
<text x="179.7" y="84.4">11</text>
<text x="179.7" y="87.1">24</text>
<text x="179.7" y="89.7">25</text>
<text x="185.2" y="85.5">PC3</text>
<text x="185.2" y="88.1">PC4</text>
<text x="196.2" y="88.1">PH1-OSC_OUT(PH1)</text>
<text x="198.9" y="85.5">PH0-OSC_IN(PH0)</text>
<text x="223.1" y="84.4">5</text>
<text x="223.1" y="87.1">6</text>
<text x="234" y="86.5">PH1 H9</text>
<text x="145.4" y="94.4">LED1</text>
<text x="146.5" y="92">PWM8</text>
<text x="158.5" y="94.4">PC7</text>
<text x="161.1" y="91.7">PC6</text>
<text x="179.7" y="92.4">37</text>
<text x="179.7" y="95">38</text>
<text x="185.2" y="90.8">PC5</text>
<text x="185.2" y="93.4">PC6</text>
<text x="240.5" y="93.4">2</text>
<text x="281.6" y="91.8">VDD</text>
<text x="170.4" y="99.7">PC8</text>
<text x="179.7" y="100.3">39</text>
<text x="185.2" y="96.1">PC7</text>
<text x="185.2" y="101.4">PC8</text>
<text x="240.5" y="98.7">1</text>
<text x="144.8" y="103.1">LED2</text>
<text x="146.1" y="105.8">LED3</text>
<text x="157.2" y="102.3">PC9</text>
<text x="167.8" y="107.7">PC11</text>
<text x="167.8" y="105">PC10</text>
<text x="179.7" y="102.9">40</text>
<text x="179.7" y="105.6">51</text>
<text x="185.2" y="104">PC9</text>
<text x="185.2" y="106.7">PC10</text>
<text x="212.1" y="106.7">BOOT0</text>
<text x="223.1" y="105.6">60</text>
<text x="233.9" y="107.8">NRST</text>
<text x="235.2" y="105">BOOT0</text>
<text x="366.3" y="103.7">VDD</text>
<text x="167.8" y="110.3">PC12</text>
<text x="167.8" y="112.9">PC13</text>
<text x="179.7" y="108.2">52</text>
<text x="179.7" y="110.9">53</text>
<text x="181.3" y="113.5">2</text>
<text x="185.2" y="109.3">PC11</text>
<text x="185.2" y="111.9">PC12</text>
<text x="211.3" y="111.9">VCAP_1</text>
<text x="214" y="109.3">NRST</text>
<text x="223.1" y="108.2">7</text>
<text x="223.1" y="110.9">31</text>
<text x="223.1" y="113.5">47</text>
<text x="234" y="110.3">VCAP_1</text>
<text x="235.3" y="112.9">VCAP_2</text>
<text x="167.8" y="115.6">PC14</text>
<text x="167.8" y="118.2">PC15</text>
<text x="181.3" y="116.2">3</text>
<text x="181.3" y="118.8">4</text>
<text x="185.2" y="114.6">PC13</text>
<text x="185.2" y="117.2">PC14-OSC32_IN(PC14)</text>
<text x="185.2" y="119.9">PC15-OSC32_OUT(PC15)</text>
<text x="211.3" y="114.6">VCAP_2</text>
<text x="258" y="115.9" transform="rotate(-90 258 115.9)">2</text>
<text x="263.3" y="115.9" transform="rotate(-90 263.3 115.9)">1</text>
<text x="341.7" y="120.3">NRST</text>
<text x="382.6" y="123.1" transform="rotate(-90 382.6 123.1)">1</text>
<text x="214.1" y="131.8">VDD</text>
<text x="222.8" y="130.7">19</text>
<text x="235.1" y="126.4" transform="rotate(-90 235.1 126.4)">VDD</text>
<text x="246" y="130.1">VDD19</text>
<text x="181.5" y="136">1</text>
<text x="185" y="135.8">VBAT</text>
<text x="214.8" y="135.8">VSS</text>
<text x="222.8" y="134.7">18</text>
<text x="264.5" y="134.1">VSS18</text>
<text x="335.8" y="135.4">VDD</text>
<text x="382.6" y="135.2" transform="rotate(-90 382.6 135.2)">2</text>
<text x="404.5" y="134.4" transform="rotate(-90 404.5 134.4)">VDD</text>
<text x="54.5" y="139.3" transform="rotate(-90 54.5 139.3)">1</text>
<text x="57.2" y="139.3" transform="rotate(-90 57.2 139.3)">2</text>
<text x="59.8" y="139.3" transform="rotate(-90 59.8 139.3)">3</text>
<text x="62.5" y="139.3" transform="rotate(-90 62.5 139.3)">4</text>
<text x="65.1" y="139.3" transform="rotate(-90 65.1 139.3)">5</text>
<text x="67.8" y="139.3" transform="rotate(-90 67.8 139.3)">6</text>
<text x="70.4" y="139.3" transform="rotate(-90 70.4 139.3)">7</text>
<text x="73.1" y="139.3" transform="rotate(-90 73.1 139.3)">8</text>
<text x="75.7" y="139.3" transform="rotate(-90 75.7 139.3)">9</text>
<text x="78.3" y="139.3" transform="rotate(-90 78.3 139.3)">10</text>
<text x="81" y="139.3" transform="rotate(-90 81 139.3)">11</text>
<text x="83.6" y="139.3" transform="rotate(-90 83.6 139.3)">12</text>
<text x="86.3" y="139.3" transform="rotate(-90 86.3 139.3)">13</text>
<text x="88.9" y="139.3" transform="rotate(-90 88.9 139.3)">14</text>
<text x="91.8" y="139.2" transform="rotate(-90 91.8 139.2)">15</text>
<text x="166.6" y="138.8">VBAT</text>
<text x="180" y="141.3">12</text>
<text x="185" y="142.4">VSSA</text>
<text x="214.1" y="141">VDD</text>
<text x="222.8" y="140">32</text>
<text x="263.2" y="139.4">VDD32</text>
<text x="61.3" y="147.7" transform="rotate(-90 61.3 147.7)">PB9</text>
<text x="64" y="147.7" transform="rotate(-90 64 147.7)">PB8</text>
<text x="69.3" y="147.7" transform="rotate(-90 69.3 147.7)">PB7</text>
<text x="71.9" y="147.7" transform="rotate(-90 71.9 147.7)">PB6</text>
<text x="74.5" y="147.7" transform="rotate(-90 74.5 147.7)">PB5</text>
<text x="77.2" y="147.7" transform="rotate(-90 77.2 147.7)">PB4</text>
<text x="79.8" y="147.7" transform="rotate(-90 79.8 147.7)">PB3</text>
<text x="82.5" y="147.8" transform="rotate(-90 82.5 147.8)">PD2</text>
<text x="85.1" y="148.9" transform="rotate(-90 85.1 148.9)">PC12</text>
<text x="87.8" y="148.9" transform="rotate(-90 87.8 148.9)">PC11</text>
<text x="90.4" y="148.9" transform="rotate(-90 90.4 148.9)">PC10</text>
<text x="93.1" y="149" transform="rotate(-90 93.1 149)">PA15</text>
<text x="102.3" y="147.7" transform="rotate(-90 102.3 147.7)">PA14</text>
<text x="165.7" y="144.1">VSSA</text>
<text x="180" y="147.9">13</text>
<text x="185" y="149">VDDA</text>
<text x="214.1" y="146.3">VDD</text>
<text x="222.8" y="145.3">48</text>
<text x="246" y="150">VDD64</text>
<text x="261.8" y="144.7">VDD48</text>
<text x="348.2" y="149.5" transform="rotate(-90 348.2 149.5)">1</text>
<text x="419.7" y="146.9" transform="rotate(-90 419.7 146.9)">1</text>
<text x="24.9" y="153.9">VBAT</text>
<text x="56" y="153.9" transform="rotate(-90 56 153.9)">VDD64</text>
<text x="58.7" y="151.7" transform="rotate(-90 58.7 151.7)">VSS63</text>
<text x="66.6" y="151.4" transform="rotate(-90 66.6 151.4)">BOOT0</text>
<text x="164.9" y="150.7">VDDA</text>
<text x="214.1" y="151.6">VDD</text>
<text x="214.8" y="155.6">VSS</text>
<text x="222.8" y="150.6">64</text>
<text x="222.8" y="154.5">63</text>
<text x="235.4" y="153.9">VSS63</text>
<text x="16.2" y="156.1">15</text>
<text x="16.3" y="161.2">13</text>
<text x="16.3" y="158.5">14</text>
<text x="24.9" y="159.2">PC14</text>
<text x="24.9" y="161.8">PC15</text>
<text x="24.9" y="156.6">PC13</text>
<text x="113.9" y="161.3">VDD48</text>
<text x="128.5" y="159.8">1</text>
<text x="348.2" y="161.7" transform="rotate(-90 348.2 161.7)">2</text>
<text x="419.7" y="159" transform="rotate(-90 419.7 159)">2</text>
<text x="16.3" y="166.4">11</text>
<text x="16.3" y="163.8">12</text>
<text x="24.9" y="164.5">PH0</text>
<text x="24.9" y="167.1">PH1</text>
<text x="115.3" y="164">VCAP_2</text>
<text x="118.8" y="166.6">PA13</text>
<text x="128.5" y="162.5">2</text>
<text x="128.5" y="165.1">3</text>
<text x="128.5" y="167.8">4</text>
<text x="265.9" y="164">VDD</text>
<text x="303.9" y="167.8">PA0</text>
<text x="16.3" y="169.1">10</text>
<text x="17.8" y="171.7">9</text>
<text x="24.9" y="169.8">NRST</text>
<text x="24.9" y="172.4">PC0</text>
<text x="118.8" y="171.9">PA11</text>
<text x="118.8" y="169.3">PA12</text>
<text x="128.5" y="170.4">5</text>
<text x="128.5" y="173.1">6</text>
<text x="359.6" y="173.2">PC3</text>
<text x="17.8" y="179.7">6</text>
<text x="17.8" y="177">7</text>
<text x="17.8" y="174.4">8</text>
<text x="24.9" y="175.1">PC1</text>
<text x="24.9" y="177.7">PC2</text>
<text x="118.8" y="174.6">PA10</text>
<text x="120" y="177.2">PA9</text>
<text x="120" y="179.9">PA8</text>
<text x="128.5" y="175.7">7</text>
<text x="128.5" y="178.4">8</text>
<text x="17.8" y="185">4</text>
<text x="17.8" y="182.3">5</text>
<text x="24.9" y="180.4">PC3</text>
<text x="24.9" y="183">VSSA</text>
<text x="24.9" y="185.7">VDDA</text>
<text x="120.1" y="182.5">PC9</text>
<text x="120.1" y="185.1">PC8</text>
<text x="128.5" y="181">9</text>
<text x="128.5" y="183.6">10</text>
<text x="17.8" y="190.3">2</text>
<text x="17.8" y="187.6">3</text>
<text x="24.9" y="188.3">PA0</text>
<text x="24.9" y="190.9">PA1</text>
<text x="47.3" y="186" transform="rotate(-90 47.3 186)">VDD19</text>
<text x="85.6" y="191.3" transform="rotate(-90 85.6 191.3)">VDD32</text>
<text x="120.1" y="190.4">PC6</text>
<text x="120.1" y="187.8">PC7</text>
<text x="128.5" y="186.3">11</text>
<text x="128.5" y="188.9">12</text>
<text x="128.5" y="191.6">13</text>
<text x="17.8" y="192.9">1</text>
<text x="42" y="196.6" transform="rotate(-90 42 196.6)">PA3</text>
<text x="44.6" y="192.6" transform="rotate(-90 44.6 192.6)">VSS18</text>
<text x="49.9" y="196.6" transform="rotate(-90 49.9 196.6)">PA4</text>
<text x="52.6" y="196.6" transform="rotate(-90 52.6 196.6)">PA5</text>
<text x="55.2" y="196.6" transform="rotate(-90 55.2 196.6)">PA6</text>
<text x="57.9" y="196.6" transform="rotate(-90 57.9 196.6)">PA7</text>
<text x="60.5" y="196.6" transform="rotate(-90 60.5 196.6)">PC4</text>
<text x="63.2" y="196.6" transform="rotate(-90 63.2 196.6)">PC5</text>
<text x="65.8" y="196.6" transform="rotate(-90 65.8 196.6)">PB0</text>
<text x="68.4" y="196.6" transform="rotate(-90 68.4 196.6)">PB1</text>
<text x="69.8" y="192.6" transform="rotate(-90 69.8 192.6)">PB2</text>
<text x="73.7" y="195.3" transform="rotate(-90 73.7 195.3)">PB10</text>
<text x="76.4" y="195.3" transform="rotate(-90 76.4 195.3)">PB11</text>
<text x="79" y="196.6" transform="rotate(-90 79 196.6)">VCAP_1</text>
<text x="118.9" y="195.7">PB14</text>
<text x="118.9" y="193.1">PB15</text>
<text x="128.5" y="194.2">14</text>
<text x="128.6" y="197.1">15</text>
<text x="22.2" y="200.2">PA2</text>
<text x="44.2" y="204" transform="rotate(-90 44.2 204)">15</text>
<text x="46.6" y="203.9" transform="rotate(-90 46.6 203.9)">14</text>
<text x="49.2" y="203.9" transform="rotate(-90 49.2 203.9)">13</text>
<text x="51.9" y="203.9" transform="rotate(-90 51.9 203.9)">12</text>
<text x="54.5" y="203.9" transform="rotate(-90 54.5 203.9)">11</text>
<text x="57.2" y="203.9" transform="rotate(-90 57.2 203.9)">10</text>
<text x="59.8" y="202.3" transform="rotate(-90 59.8 202.3)">9</text>
<text x="62.5" y="202.3" transform="rotate(-90 62.5 202.3)">8</text>
<text x="65.1" y="202.3" transform="rotate(-90 65.1 202.3)">7</text>
<text x="67.8" y="202.3" transform="rotate(-90 67.8 202.3)">6</text>
<text x="70.4" y="202.3" transform="rotate(-90 70.4 202.3)">5</text>
<text x="73.1" y="202.3" transform="rotate(-90 73.1 202.3)">4</text>
<text x="75.7" y="202.3" transform="rotate(-90 75.7 202.3)">3</text>
<text x="78.3" y="202.3" transform="rotate(-90 78.3 202.3)">2</text>
<text x="81" y="202.3" transform="rotate(-90 81 202.3)">1</text>
<text x="118.9" y="198.4">PB13</text>
<text x="384.7" y="199.2" transform="rotate(-90 384.7 199.2)">BOOT1</text>
<text x="410" y="198.9">BOOT0</text>
<text x="120.2" y="207.6">PB12</text>
<text x="319.1" y="209" transform="rotate(-90 319.1 209)">7</text>
<text x="321.8" y="209" transform="rotate(-90 321.8 209)">6</text>
<text x="320.2" y="212.5" transform="rotate(-90 320.2 212.5)">7</text>
<text x="322.6" y="213.8">5</text>
<text x="322.8" y="212.5" transform="rotate(-90 322.8 212.5)">6</text>
<text x="326" y="215.4">4</text>
<text x="326" y="212.8">5</text>
<text x="322.6" y="221.7">2</text>
<text x="322.6" y="219.1">3</text>
<text x="322.6" y="216.5">4</text>
<text x="326" y="220.7">2</text>
<text x="326" y="218">3</text>
<text x="320.2" y="225.7" transform="rotate(-90 320.2 225.7)">9</text>
<text x="322.6" y="224.4">1</text>
<text x="322.8" y="225.7" transform="rotate(-90 322.8 225.7)">8</text>
<text x="326" y="223.3">1</text>
<text x="374.2" y="227">2</text>
<text x="319.1" y="229.1" transform="rotate(-90 319.1 229.1)">9</text>
<text x="321.8" y="229.1" transform="rotate(-90 321.8 229.1)">8</text>
<text x="374.2" y="232.3">1</text>
<text x="416.5" y="228.4">1</text>
<text x="416.5" y="233.7">2</text>
<text x="393.4" y="240" transform="rotate(-90 393.4 240)">VDD</text>
<text x="407.9" y="241.4" transform="rotate(-90 407.9 241.4)">VDD</text>
<text x="121.7" y="249.8">3</text>
<text x="125.7" y="250.9">IN</text>
<text x="134.7" y="250.9">OUT</text>
<text x="142.4" y="249.8">2</text>
<text x="190.3" y="249.4">VDD</text>
<text x="205.2" y="249.8">VDD</text>
<text x="216.7" y="248.2">1</text>
<text x="216.7" y="253.5">2</text>
<text x="257.7" y="257.5">1</text>
<text x="257.7" y="252.2">2</text>
<text x="296.1" y="252.2">1</text>
<text x="296.1" y="257.5">2</text>
<text x="132.6" y="258.5" transform="rotate(-90 132.6 258.5)">1</text>
<text x="59.3" y="265.4">2</text>
<text x="59.3" y="270.7">1</text>
<text x="257.7" y="272">2</text>
<text x="294.8" y="273.3">1</text>
<text x="257.7" y="277.3">1</text>
<text x="294.8" y="278.6">2</text>
<text x="76.8" y="283.9" transform="rotate(-90 76.8 283.9)">2</text>
<text x="82" y="283.9" transform="rotate(-90 82 283.9)">1</text>
<text x="277.8" y="290.5" transform="rotate(-90 277.8 290.5)">2</text>
<text x="283.1" y="290.5" transform="rotate(-90 283.1 290.5)">1</text>
</g>
</svg>
